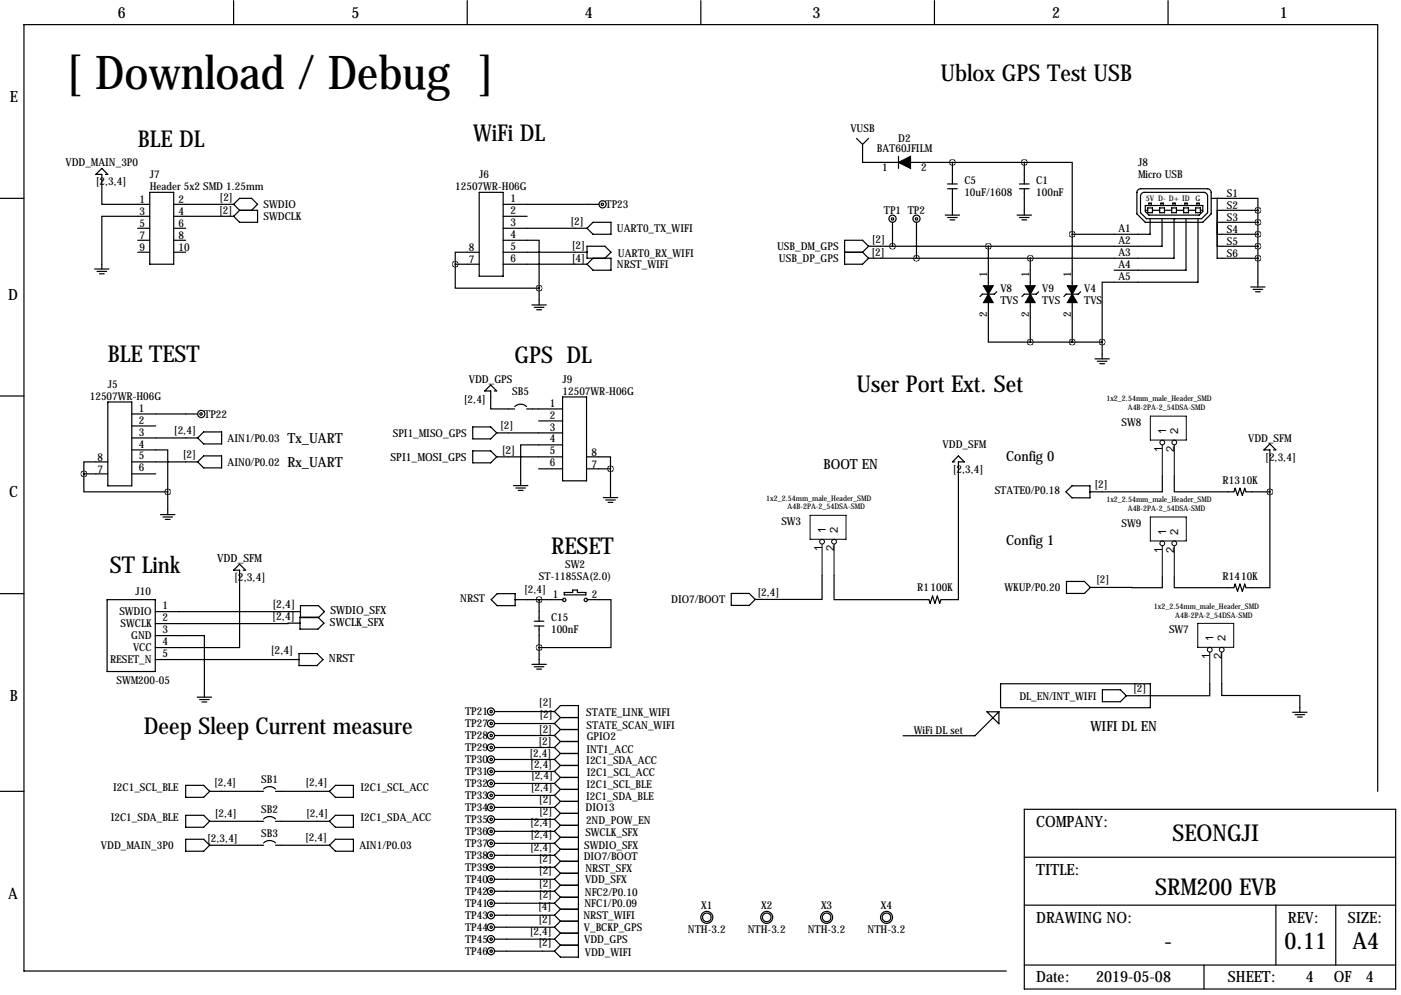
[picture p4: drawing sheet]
<svg xmlns="http://www.w3.org/2000/svg" width="297mm" height="211mm" viewBox="0 0 297 211" stroke-linecap="round" stroke-linejoin="round" font-family="sans-serif">
<g fill="none" stroke="#000" stroke-width=".25">
<path d="M49.5 .1v5.1M99.1 .1v5.1M148.6 .1v5.1M198.1 .1v5.1M247.6 .1v5.1M22.4 37h.5l-1.3-1.3-1.3 1.3h1.3v6.3h10.1M181.6 29.4l1.3 1.2M182.9 30.6v3.8h7.6M184.1 29.4l-1.2 1.2M190.5 33.2v2.5M193 34.4h24.2M200.9 39h2"/>
<path d="M201.9 34.4v4.6M216.2 39h2M217.2 34.4h10.1v15.3M217.2 34.4v4.6M0 42.1h5.1M20.1 57h3M20.6 57.5h2M21.1 58.1h1M29.2 48.4h2.5M29.2 50.9h2.5M29.2 53.5h2.5M31.7 45.9h-10.1v11.1"/>
<path d="M31.7 40.8h5.1v15.2h-5.1zM36.8 43.3h12.7M36.8 45.9h12.7M36.8 48.4h2.6M36.8 50.9h2.6M36.8 53.5h2.6M49.5 43.3l1.3-1.2h2.5l1.3 1.2-1.3 1.3M49.5 43.3l1.3 1.3M50.8 44.6h3.8v2.5h-3.8l-1.3-1.2M50.8 44.6l-1.3 1.3M96.5 56v5.1h17.8M96.5 56h5.1"/>
<path d="M101.6 53.5h-5.1v2.5M101.6 40.8h5.1v17.8h-5.1zM106.7 50.9h7.6v10.2M106.7 43.3h20.3M106.7 45.9h5.1M106.7 48.4h17.8M106.7 53.5h17.8M106.7 56h17.8M124.5 48.4l1.2-1.3h3.8v2.6h-3.8zM125.7 54.8l-1.2 1.2M128.3 54.8l1.2-1.3-1.2-1.3h-3.8v2.6h5v2.5h-3.8l-1.2-1.3M179.1 53.5h3.8"/>
<path d="M182.9 53.5l1.2 1.3M184.1 52.2l-1.2-1.3h-3.8v5.1h3.8l1.2-1.2M184.1 52.2l-1.2 1.3M189.2 47.1v5.1M194.3 47.1v7.7M200.4 45.6h3.1M200.9 40h2M200.9 46.1h2M201.4 46.6h1M201.9 40v5.6M209.5 52.2v8.4M215.6 45.6h3.1"/>
<path d="M216.2 40h2M216.2 46.1h2M216.7 46.6h1M217.2 40v5.6M218.4 54.8v5.8M227.3 49.7v10.9M241 40.8v4.6l1.8 1.7h12.2l1.8-1.7v-4.6M241 40.8a.81 .81 0 0 1 .8-.8h14.2a.82 .82 0 0 1 .8 .8M242.6 40.8h12.6a.82 .82 0 0 1 .8 .7v3.6l-1.2 1.3h-11.7l-1.3-1.3v-3.5a.81 .81 0 0 1 .8-.8M242.8 43.6h12.2v1.2l-.7 .8h-10.7l-.8-.8zM242.8 44.6h.5M243.3 44.1h1v1h-1z"/>
<path d="M243.6 43.6v-.5h.5v.5M243.8 46.4v3.3h-16.5M244.3 44.6h1.6M245.9 44.1h1v1h-1zM246.1 43.6v-.5h.5v.5M246.4 46.4v5.8h-62.3M246.9 44.6h1.5M248.4 44.1h1v1h-1zM248.7 43.6v-.5h.5v.5M248.9 46.4v8.4h-64.8M249.4 44.6h1.6M251 44.1h1v1h-1z"/>
<path d="M251.2 43.6v-.5h.5v.5M251.5 46.4v10.9h-15.3M252 44.6h1.5M253.5 44.1h1v1h-1zM253.7 43.6v-.5h.6v.5M254 46.4v13.4h-20.3v12.7M254.5 44.6h.5M256.8 42.1h9.9v2.5M258.1 44.6h8.6M258.1 47.1h8.6M258.1 49.7h8.6M258.1 52.2h8.6"/>
<path d="M258.1 42.1v12.7h8.6M266.7 44.6v16.2M112.8 64.7h3M113.3 65.2h2M113.8 65.7h1M114.3 61.1v3.6M209.5 64.1v8.4h8.9M211.3 61.9l-.5 .5h-2.5l-.5 .5M218.4 64.1v8.4M218.4 72.5h15.3M220.2 61.9l-.5 .5h-2.5l-.5 .5M227.3 64.1v8.4"/>
<path d="M229.1 61.9l-.5 .5h-2.5l-.5 .5M232.2 76.1h3M232.7 76.6h2M233.2 77.1h1M233.7 72.5v3.6M265.2 60.8h3M265.7 61.4h2M266.2 61.9h1M0 84h5.1M22.9 97.9h-5.1v2.6M22.9 85.2h5v17.8h-5zM27.9 95.4h7.7v8.9"/>
<path d="M27.9 87.8h14M27.9 90.3h5.1M27.9 92.9h14M27.9 97.9h14M43.2 91.6h3.8v2.5h-3.8l-1.3-1.2zM43.2 96.7h3.8v2.5h-3.8l-1.3-1.3zM100.2 90.5h3.8l1.3 1.3-1.3 1.3h-3.8zM100.2 95.6h3.8l1.3 1.3-1.3 1.2h-3.8zM104.8 82.9h.5l-1.3-1.3-1.2 1.3h1.2v3.8h5.1M105.3 91.8h14M105.3 96.9h14M109.1 86.2a1.78 1.78 0 0 1 2.5 0"/>
<path d="M111.7 86.7h7.6M114.2 89.2h5.1M114.2 99.4h5.1M119.3 94.3h-8.9v8.7M119.3 84.2h5.1v17.7h-5.1zM124.4 96.9h5v2.5M124.4 99.4h5M129.4 99.4v6.1M202.4 97.9h-.5l1.3-1.2 1.3 1.2h-1.3v29.2h-3.7l-.3 .8-.5-1.5-.5 1.5-.5-1.5-.5 1.5-.2-.8h-20.2v-5.1M270 95.4h.5l-1.3-1.3-1.2 1.3h1.2v8.9M17.8 100.5v3.8h17.8M17.8 100.5h5.1"/>
<path d="M27.9 100.5h5.1M34 109.1h3.1M34.5 109.6h2.1M35.1 110.1h1M35.6 104.3v4.8M108.9 103h3M109.4 103.5h2M109.9 104h1M127.9 105.5h3.1M128.4 106h2.1M128.9 106.5h1M227.3 103h3.8v2.6h-3.8l-1.3-1.3z"/>
<path d="M246.4 100.9v3.4h-15.3M249 100.9v3.4h12.6l.3-.8 .5 1.5 .5-1.5 .5 1.5 .5-1.5 .3 .8h5M269.2 104.3v20.3h-5l-.3-.8-.5 1.6-.5-1.6-.5 1.6-.5-1.6-.3 .8h-12.6v-2.3M0 125.9h5.1M22.7 127.1h10.2v15.3h-10.2zM32.9 134.8h10.4v13M32.9 129.7h30.8M32.9 139.8h30.5M51.6 120.9h.5l-1.3-1.3-1.3 1.3h1.3v16.4h-17.9M63.4 138.6h3.8l1.3 1.2-1.3 1.3h-3.8zM63.6 132.1l-30.7 .1M63.6 130.8h3.8l1.3 1.3-1.3 1.3h-3.8z"/>
<path d="M63.7 128.4h3.8l1.3 1.3-1.3 1.3h-3.8zM105.4 125.9h3.8v2.5h-3.8l-1.3-1.3zM109.2 127.1h10.2M113.3 131.7h2M113.3 132.7h2M114.3 127.1v4.6M114.3 132.7v8.2M119.6 125.6h1.8v-.5h1v.5h1.8v.5h-4.6zM124.5 127.1h5v10.2h-15.2M155 125.8h3.9l1.2 1.3-1.2 1.3h-3.9zM174.3 122v5.1h-14.2M226.1 123.3h3.8l1.3 1.3-1.3 1.2h-3.8z"/>
<path d="M246.4 122.3v2.3h-15.2M41.8 147.8h3.1M42.3 148.3h2M42.8 148.8h1M104.9 150.9h12.7M104.9 153.4h12.7M104.9 155.9h12.7M104.9 158.5h12.7M112.8 140.9h3M113.3 141.4h2M113.8 141.9h1M117.6 150.9l1.2 1.2"/>
<path d="M117.6 150.9l1.2-1.3h3.8v53.3h-3.8l-1.2-1.2M117.6 153.4l1.2 1.3M117.6 155.9l1.2 1.3M117.6 158.5l1.2 1.3M118.8 152.1h3.8M118.8 154.7h3.8M118.8 152.1l-1.2 1.3M118.8 157.2h3.8M118.8 154.7l-1.2 1.2M118.8 159.8h3.8M118.8 157.2l-1.2 1.3M118.8 159.8l-1.2 1.2"/>
<path d="M209.2 150.9h2.6v2.6zM211.8 150.9l-5.1 5.1h-15.2M212.1 145h31.8v5.1h-31.8zM233.7 146.2h3.8l1.3 1.3-1.3 1.3h-3.8zM256.5 144.9v2.6h-17.7M259 144.9v2.6h16.6v3.5M274.1 151h3M274.6 151.5h2M275.1 152h1M0 167.8h5.1M39.4 172.9h3.8l1.2 1.2-1.2 1.3h-3.8zM39.4 166.5h3.8l1.2 1.3-1.2 1.3h-3.8z"/>
<path d="M39.4 177.9h3.8l1.2 1.3-1.2 1.3h-3.8zM44.4 167.8h11.5M44.4 174.1h11.5M44.4 179.2h11.5M55.9 167.3a1.78 1.78 0 0 1 2.5 0M55.9 173.6a1.78 1.78 0 0 1 2.5 0M55.9 178.7a1.78 1.78 0 0 1 2.5 0M58.4 167.8h11.4M58.4 174.1h11.4M58.4 179.2h11.4M69.8 174.1l1.3-1.2h3.8v2.5h-3.8zM69.8 167.8l1.3-1.3h3.8v2.6h-3.8z"/>
<path d="M69.8 179.2l1.3-1.3h3.8v2.6h-3.8zM104.9 161h12.7M104.9 163.6h12.7M104.9 166.1h12.7M104.9 168.6h12.7M104.9 171.2h12.7M104.9 173.7h12.7M104.9 176.3h12.7M104.9 178.8h12.7M117.6 161l1.2 1.3M117.6 163.6l1.2 1.2M117.6 166.1l1.2 1.3"/>
<path d="M117.6 168.6l1.2 1.3M117.6 171.2l1.2 1.3M117.6 173.7l1.2 1.3M117.6 176.3l1.2 1.2M117.6 178.8l1.2 1.3M118.8 162.3h3.8M118.8 164.8h3.8M118.8 162.3l-1.2 1.3M118.8 167.4h3.8M118.8 164.8l-1.2 1.3M118.8 169.9h3.8M118.8 167.4l-1.2 1.2"/>
<path d="M118.8 172.5h3.8M118.8 169.9l-1.2 1.3M118.8 175h3.8M118.8 172.5l-1.2 1.2M118.8 177.5h3.8M118.8 175l-1.2 1.3M118.8 177.5l-1.2 1.3M217.2 171.6h78.7v38.1h-78.7zM292.1 167.8v-162.6h-287v200.7h208.3M104.9 181.3h12.7M104.9 183.9h12.7M104.9 186.4h12.7"/>
<path d="M104.9 191.5h12.7M104.9 189h12.7M104.9 194h12.7M104.9 196.6h12.7M104.9 199.1h12.7M117.6 183.9l1.2 1.3M117.6 181.3l1.2 1.3M117.6 186.4l1.2 1.3M117.6 189l1.2 1.2M117.6 191.5l1.2 1.3M117.6 194l1.2 1.3M117.6 196.6l1.2 1.3"/>
<path d="M117.6 199.1l1.2 1.3M118.8 180.1h3.8M118.8 185.2h3.8M118.8 182.6h3.8M118.8 182.6l-1.2 1.3M118.8 180.1l-1.2 1.2M118.8 187.7h3.8M118.8 185.2l-1.2 1.2M118.8 190.2h3.8M118.8 187.7l-1.2 1.3M118.8 192.8h3.8M118.8 190.2l-1.2 1.3"/>
<path d="M118.8 195.3h3.8M118.8 192.8l-1.2 1.2M118.8 197.9h3.8M118.8 195.3l-1.2 1.3M118.8 197.9l-1.2 1.2M217.2 191.9h78.7M217.2 181.8h78.7M270.5 191.9v12.7M283.2 191.9v12.7M104.9 201.7h12.7M118.8 200.4h3.8M118.8 200.4l-1.2 1.3"/>
<path d="M217.2 204.6h78.7M255.3 204.6v5.1"/>
<circle cx="127.7" cy="43.3" r=".25"/>
<circle cx="127.8" cy="43.3" r=".76"/>
<circle cx="189.2" cy="46.4" r=".76"/>
<circle cx="189.2" cy="46.4" r=".25"/>
<circle cx="194.3" cy="46.4" r=".76"/>
<circle cx="194.3" cy="46.4" r=".25"/>
<circle cx="42.6" cy="87.8" r=".25"/>
<circle cx="42.7" cy="87.8" r=".76"/>
<circle cx="119.6" cy="127.2" r=".36"/>
<circle cx="124.2" cy="127.2" r=".36"/>
<circle cx="104.1" cy="158.5" r=".76"/>
<circle cx="104.1" cy="155.9" r=".76"/>
<circle cx="104.1" cy="150.9" r=".76"/>
<circle cx="104.1" cy="153.4" r=".76"/>
<circle cx="104.1" cy="150.9" r=".25"/>
<circle cx="104.1" cy="155.9" r=".25"/>
<circle cx="104.1" cy="158.5" r=".25"/>
<circle cx="104.1" cy="153.4" r=".25"/>
<circle cx="104.1" cy="161" r=".76"/>
<circle cx="104.1" cy="171.2" r=".76"/>
<circle cx="104.1" cy="173.7" r=".76"/>
<circle cx="104.1" cy="178.8" r=".76"/>
<circle cx="104.1" cy="176.3" r=".76"/>
<circle cx="104.1" cy="166.1" r=".76"/>
<circle cx="104.1" cy="168.6" r=".76"/>
<circle cx="104.1" cy="163.6" r=".76"/>
<circle cx="104.1" cy="173.7" r=".25"/>
<circle cx="104.1" cy="178.8" r=".25"/>
<circle cx="104.1" cy="166.1" r=".25"/>
<circle cx="104.1" cy="161" r=".25"/>
<circle cx="104.1" cy="163.6" r=".25"/>
<circle cx="104.1" cy="171.2" r=".25"/>
<circle cx="104.1" cy="176.3" r=".25"/>
<circle cx="104.1" cy="168.6" r=".25"/>
<circle cx="104.1" cy="183.9" r=".76"/>
<circle cx="104.1" cy="199.1" r=".76"/>
<circle cx="104.1" cy="191.5" r=".76"/>
<circle cx="104.1" cy="194" r=".76"/>
<circle cx="104.1" cy="189" r=".76"/>
<circle cx="104.1" cy="186.4" r=".76"/>
<circle cx="104.1" cy="196.6" r=".76"/>
<circle cx="104.1" cy="181.3" r=".76"/>
<circle cx="104.1" cy="186.4" r=".25"/>
<circle cx="104.1" cy="191.5" r=".25"/>
<circle cx="104.1" cy="194" r=".25"/>
<circle cx="104.1" cy="183.9" r=".25"/>
<circle cx="104.1" cy="196.6" r=".25"/>
<circle cx="104.1" cy="199.1" r=".25"/>
<circle cx="104.1" cy="189" r=".25"/>
<circle cx="104.1" cy="181.3" r=".25"/>
<circle cx="149.9" cy="194.5" r="1.27"/>
<circle cx="149.9" cy="194.5" r=".91"/>
<circle cx="162.6" cy="194.5" r="1.27"/>
<circle cx="162.6" cy="194.5" r=".91"/>
<circle cx="175.3" cy="194.5" r="1.27"/>
<circle cx="175.3" cy="194.5" r=".91"/>
<circle cx="188" cy="194.5" r="1.27"/>
<circle cx="188" cy="194.5" r=".91"/>
<circle cx="104.1" cy="201.7" r=".76"/>
<circle cx="104.1" cy="201.7" r=".25"/>
</g>
<path d="M190.5 34.4l2.5-1.2v2.5zM208.5 60.6h2.1l-1.1 1.8zM209.5 62.4l1.1 1.7h-2.1zM217.4 60.6h2.1l-1.1 1.8zM218.4 62.4l1.1 1.7h-2.1zM226.3 60.6h2l-1 1.8zM227.3 62.4l1 1.7h-2z" fill="#000" stroke="#000" stroke-width=".25"/>
<g fill="none" stroke="#000" stroke-width=".21">
<path d="M243.9 88.2h7.6v5.1h-7.6zM246.4 94.3v6.6M249 94.3v6.6M171.8 109.3h7.6v5h-7.6zM174.3 115.4v6.6M176.8 115.4v6.6M243.9 109.6h7.6v5.1h-7.6zM246.4 115.7v6.6M249 115.7v6.6M253.9 132.2h7.7v5.1h-7.7zM256.5 138.3v6.6M259 138.3v6.6"/>
<circle cx="246.4" cy="93.8" r=".51"/>
<circle cx="249" cy="93.8" r=".51"/>
<circle cx="174.3" cy="114.8" r=".51"/>
<circle cx="176.8" cy="114.8" r=".51"/>
<circle cx="246.4" cy="115.2" r=".51"/>
<circle cx="249" cy="115.2" r=".51"/>
<circle cx="256.5" cy="137.8" r=".51"/>
<circle cx="259" cy="137.8" r=".51"/>
</g>
<path d="M96.5 56a.05 .05 0 0 0 .1 0 .05 .05 0 0 0-.1 0zM269.2 104.3a.05 .05 0 0 0 .1 0 .05 .05 0 0 0-.1 0zM35.5 104.3a.05 .05 0 0 0 .1 0 .05 .05 0 0 0-.1 0zM17.7 100.5a.05 .05 0 0 0 .1 0 .05 .05 0 0 0-.1 0zM194.3 54.8a.05 .05 0 0 0 .1 0 .05 .05 0 0 0-.1 0zM189.2 52.2a.05 .05 0 0 0 .1 0 .05 .05 0 0 0-.1 0zM218.4 72.5a.05 .05 0 0 0 .1 0 .05 .05 0 0 0-.1 0zM209.5 52.2a.05 .05 0 0 0 .1 0 .05 .05 0 0 0-.1 0zM218.4 54.8a.05 .05 0 0 0 .1 0 .05 .05 0 0 0-.1 0zM233.6 72.5a.05 .05 0 0 0 .1 0 .05 .05 0 0 0-.1 0zM217.1 34.4a.05 .05 0 0 0 .1 0 .05 .05 0 0 0-.1 0zM227.3 49.7a.05 .05 0 0 0 .1 0 .05 .05 0 0 0-.1 0zM227.3 72.5a.05 .05 0 0 0 .1 0 .05 .05 0 0 0-.1 0zM201.9 34.4a.05 .05 0 0 0 .1 0 .05 .05 0 0 0-.1 0zM129.4 99.4a.05 .05 0 0 0 .1 0 .05 .05 0 0 0-.1 0z" fill="#000" stroke="#000" stroke-width="1.3"/>
<text font-size="9.9" x="14" y="18.8">[ Download / Debug ]</text>
<g font-size="4.9">
<text x="199.4" y="17.1">Ublox GPS Test USB</text>
<text x="100.3" y="29.8">WiFi DL</text>
<text x="29.2" y="31.1">BLE DL</text>
<text x="22.9" y="76.8">BLE TEST</text>
<text x="109.1" y="77">GPS DL</text>
<text x="181.6" y="83.1">User Port Ext. Set</text>
<text x="116.8" y="117.4">RESET</text>
<text x="23.3" y="121.4">ST Link</text>
<text x="30.5" y="155.5">Deep Sleep Current measure</text>
<text x="248.6" y="178.4">SEONGJI</text>
<text x="245" y="189.8">SRM200 EVB</text>
<text x="246.8" y="201.3">-</text>
<text x="272.3" y="201.3">0.11</text>
<text x="286.7" y="201.3">A4</text>
</g>
<g font-size="3.3">
<text x="25" y="3.8">6</text>
<text x="74.5" y="3.8">5</text>
<text x="124" y="3.8">4</text>
<text x="172.3" y="3.8">3</text>
<text x="223.1" y="3.8">2</text>
<text x="271.3" y="3.8">1</text>
<text x="2.1" y="21.6">E</text>
<text x="1.7" y="63.5">D</text>
<text x="1.9" y="105.4">C</text>
<text x="2.1" y="148.6">B</text>
<text x="219.7" y="175.3">COMPANY:</text>
<text x="219.7" y="185.4">TITLE:</text>
<text x="1.7" y="190.5">A</text>
<text x="219.7" y="195.6">DRAWING NO:</text>
<text x="273.1" y="195.6">REV:</text>
<text x="285.8" y="195.6">SIZE:</text>
<text x="219.7" y="208.3">Date:</text>
<text x="232.4" y="208.3">2019-05-08</text>
<text x="260.4" y="208.3">SHEET:</text>
<text x="276.9" y="208.3">4</text>
<text x="282.8" y="208.3">OF</text>
<text x="289.6" y="208.3">4</text>
</g>
<g font-size="3">
<text x="61" y="93.9">Tx_UART</text>
<text x="61" y="99">Rx_UART</text>
<text x="174.6" y="99.5">BOOT EN</text>
<text x="213.4" y="97.7">Config 0</text>
<text x="213.4" y="115.5">Config 1</text>
<text x="231.2" y="154.9">WIFI DL EN</text>
</g>
<g font-size="2.4">
<text x="246.4" y="95.8" transform="rotate(-90 246.4 95.8)">1</text>
<text x="247.2" y="92" transform="rotate(-90 247.2 92)">1</text>
<text x="249" y="95.8" transform="rotate(-90 249 95.8)">2</text>
<text x="249.8" y="92" transform="rotate(-90 249.8 92)">2</text>
<text x="82.8" y="97.7">SPI1_MOSI_GPS</text>
<text x="106.4" y="96.3">[2]</text>
<text x="175.1" y="113.1" transform="rotate(-90 175.1 113.1)">1</text>
<text x="177.6" y="113.1" transform="rotate(-90 177.6 113.1)">2</text>
<text x="247.2" y="113.4" transform="rotate(-90 247.2 113.4)">1</text>
<text x="249.8" y="113.4" transform="rotate(-90 249.8 113.4)">2</text>
<text x="46" y="119.2">VDD_SFM</text>
<text x="174.3" y="116.8" transform="rotate(-90 174.3 116.8)">1</text>
<text x="176.8" y="116.8" transform="rotate(-90 176.8 116.8)">2</text>
<text x="246.4" y="117.2" transform="rotate(-90 246.4 117.2)">1</text>
<text x="249" y="117.2" transform="rotate(-90 249 117.2)">2</text>
<text x="49.6" y="123.3">[2,3,4]</text>
<text x="57.7" y="131.5">[2,4]</text>
<text x="57.8" y="129">[2,4]</text>
<text x="70.1" y="130.3">SWDIO_SFX</text>
<text x="70" y="132.7">SWCLK_SFX</text>
<text x="257.3" y="136" transform="rotate(-90 257.3 136)">1</text>
<text x="259.8" y="136" transform="rotate(-90 259.8 136)">2</text>
<text x="57.4" y="138.7">[2,4]</text>
<text x="69.7" y="140.4">NRST</text>
<text x="256.5" y="139.7" transform="rotate(-90 256.5 139.7)">1</text>
<text x="259" y="139.7" transform="rotate(-90 259 139.7)">2</text>
</g>
<g font-size="2.3">
<text x="180.3" y="28.1">VUSB</text>
<text x="13.9" y="35.2">VDD_MAIN_3P0</text>
<text x="185.9" y="32.2">BAT60JFILM</text>
<text x="190.5" y="30.2">D2</text>
<text x="241.3" y="35.2">J8</text>
<text x="20.3" y="39.3">[2,3,4]</text>
<text x="31.7" y="37.8">J7</text>
<text x="31.7" y="40.3">Header 5x2 SMD 1.25mm</text>
<text x="96.5" y="40.3">12507WR-H06G</text>
<text x="101.6" y="37.8">J6</text>
<text x="187" y="36.3">1</text>
<text x="195.3" y="36.3">2</text>
<text x="204.5" y="39">C5</text>
<text x="204.5" y="41.6">10uF/1608</text>
<text x="219.7" y="39">C1</text>
<text x="219.7" y="41.6">100nF</text>
<text x="241.3" y="37.8">Micro USB</text>
<text x="260.1" y="41.8">S1</text>
<text x="29.5" y="43.1">1</text>
<text x="29.5" y="45.6">3</text>
<text x="37.8" y="45.6">4</text>
<text x="37.8" y="43.1">2</text>
<text x="46.5" y="45.4">[2]</text>
<text x="46.6" y="42.6">[2]</text>
<text x="55.9" y="44.1">SWDIO</text>
<text x="55.9" y="46.7">SWDCLK</text>
<text x="108.2" y="42.8">1</text>
<text x="108.2" y="45.4">2</text>
<text x="108.2" y="47.9">3</text>
<text x="120.9" y="47.6">[2]</text>
<text x="128.4" y="44.1">TP23</text>
<text x="187.4" y="45.4">TP1 TP2</text>
<text x="260.1" y="44.3">S2</text>
<text x="260.1" y="46.9">S3</text>
<text x="29.5" y="48.1">5</text>
<text x="29.5" y="50.7">7</text>
<text x="29.5" y="53.2">9</text>
<text x="37.8" y="53.2">10</text>
<text x="37.8" y="50.7">8</text>
<text x="37.8" y="48.1">6</text>
<text x="99.4" y="53.2">8</text>
<text x="108.2" y="50.4">4</text>
<text x="108.2" y="53">5</text>
<text x="121.3" y="52.7">[2]</text>
<text x="130.8" y="49.2">UART0_TX_WIFI</text>
<text x="164.8" y="53">USB_DM_GPS</text>
<text x="184.8" y="51.5">[2]</text>
<text x="237.1" y="49.2">A1</text>
<text x="237.1" y="51.7">A2</text>
<text x="260.1" y="49.4">S4</text>
<text x="260.1" y="52">S5</text>
<text x="99.4" y="55.8">7</text>
<text x="108.2" y="55.5">6</text>
<text x="121.2" y="55.6">[4]</text>
<text x="130.8" y="56.8">NRST_WIFI</text>
<text x="131" y="54.4">UART0_RX_WIFI</text>
<text x="165.1" y="55.6">USB_DP_GPS</text>
<text x="184.8" y="54.3">[2]</text>
<text x="209.3" y="58.8" transform="rotate(-90 209.3 58.8)">1</text>
<text x="218.2" y="58.8" transform="rotate(-90 218.2 58.8)">1</text>
<text x="227.1" y="58.8" transform="rotate(-90 227.1 58.8)">1</text>
<text x="237.1" y="54.2">A3</text>
<text x="237.1" y="56.8">A4</text>
<text x="237.1" y="59.3">A5</text>
<text x="260.1" y="54.5">S6</text>
<text x="212.1" y="61.9">V8</text>
<text x="212.1" y="64.4">TVS</text>
<text x="221" y="61.9">V9</text>
<text x="221" y="64.4">TVS</text>
<text x="229.9" y="61.9">V4</text>
<text x="229.9" y="64.4">TVS</text>
<text x="209.3" y="67.1" transform="rotate(-90 209.3 67.1)">2</text>
<text x="218.2" y="67.1" transform="rotate(-90 218.2 67.1)">2</text>
<text x="227.1" y="67.1" transform="rotate(-90 227.1 67.1)">2</text>
<text x="22.9" y="82.2">J5</text>
<text x="99.4" y="81.2">VDD_GPS</text>
<text x="108.6" y="83.7">SB5</text>
<text x="119.3" y="81.2">J9</text>
<text x="119.3" y="83.7">12507WR-H06G</text>
<text x="19" y="84.8">12507WR-H06G</text>
<text x="29.5" y="87.3">1</text>
<text x="29.5" y="89.8">2</text>
<text x="43.3" y="88.6">TP22</text>
<text x="98.4" y="85.4">[2,4]</text>
<text x="116.6" y="86.2">1</text>
<text x="116.6" y="88.7">2</text>
<text x="29.5" y="92.3">3</text>
<text x="29.5" y="94.9">4</text>
<text x="36.9" y="92.1">[2,4]</text>
<text x="48.3" y="93.7">AIN1/P0.03</text>
<text x="83.3" y="92.6">SPI1_MISO_GPS</text>
<text x="106" y="91">[2]</text>
<text x="116.6" y="91.3">3</text>
<text x="116.6" y="93.8">4</text>
<text x="199.9" y="94.9">VDD_SFM</text>
<text x="237.8" y="90.3">SW8</text>
<text x="264.6" y="93.7">VDD_SFM</text>
<text x="20.7" y="97.7">8</text>
<text x="20.7" y="100.2">7</text>
<text x="29.5" y="97.4">5</text>
<text x="29.5" y="100">6</text>
<text x="38.7" y="97">[2]</text>
<text x="48.3" y="98.7">AIN0/P0.02</text>
<text x="116.6" y="96.4">5</text>
<text x="116.6" y="98.9">6</text>
<text x="125.4" y="96.6">8</text>
<text x="125.4" y="99.2">7</text>
<text x="202" y="100.3">[2,3,4]</text>
<text x="268.3" y="97.7">[2,3,4]</text>
<text x="210.9" y="104.8">STATE0/P0.18</text>
<text x="232.1" y="103.6">[2]</text>
<text x="259.2" y="102.5">R1310K</text>
<text x="165.7" y="111.4">SW3</text>
<text x="237.8" y="111.7">SW9</text>
<text x="111.1" y="125.8">[2,4]</text>
<text x="114.3" y="122.9">ST-1185SA(2.0)</text>
<text x="119.8" y="120.3">SW2</text>
<text x="194.4" y="125.4">R1100K</text>
<text x="213" y="125.4">WKUP/P0.20</text>
<text x="232.4" y="123.6">[2]</text>
<text x="259.2" y="122.9">R1410K</text>
<text x="25.3" y="130.5">SWDIO</text>
<text x="28.7" y="126.1">J10</text>
<text x="34.4" y="129.2">1</text>
<text x="34.4" y="131.7">2</text>
<text x="97.6" y="127.7">NRST</text>
<text x="116.8" y="131.8">C15</text>
<text x="117.2" y="126.9">1</text>
<text x="125.5" y="126.9">2</text>
<text x="142.3" y="127.9">DIO7/BOOT</text>
<text x="160.6" y="126.3">[2,4]</text>
<text x="25.6" y="133">SWCLK</text>
<text x="27.8" y="135.6">GND</text>
<text x="34.4" y="134.3">3</text>
<text x="34.4" y="136.8">4</text>
<text x="116.8" y="134.3">100nF</text>
<text x="247.9" y="134.3">SW7</text>
<text x="23.3" y="140.6">RESET_N</text>
<text x="28.2" y="138.1">VCC</text>
<text x="34.4" y="139.3">5</text>
<text x="24.7" y="145">SWM200-05</text>
<text x="114.3" y="149.8">[2]</text>
<text x="216.1" y="148.3">DL_EN/INT_WIFI</text>
<text x="240.3" y="146.8">[2]</text>
<text x="98.6" y="151.7">TP21</text>
<text x="98.6" y="154.2">TP27</text>
<text x="114.3" y="155.3">[2]</text>
<text x="114.4" y="152.3">[2]</text>
<text x="124.3" y="151.8">STATE_LINK_WIFI</text>
<text x="124.4" y="154.5">STATE_SCAN_WIFI</text>
<text x="193.8" y="155.5">WiFi DL set</text>
<text x="98.6" y="156.8">TP28</text>
<text x="98.6" y="159.3">TP29</text>
<text x="98.6" y="161.8">TP30</text>
<text x="112.3" y="160.5">[2,4]</text>
<text x="114.2" y="157.9">[2]</text>
<text x="124.3" y="162">I2C1_SDA_ACC</text>
<text x="124.4" y="159.7">INT1_ACC</text>
<text x="124.4" y="156.9">GPIO2</text>
<text x="24" y="167.8">I2C1_SCL_BLE</text>
<text x="45.4" y="166.8">[2,4]</text>
<text x="55.4" y="166">SB1</text>
<text x="64.8" y="166.7">[2,4]</text>
<text x="76.5" y="167.8">I2C1_SCL_ACC</text>
<text x="98.6" y="164.4">TP31</text>
<text x="98.6" y="166.9">TP32</text>
<text x="112.4" y="162.9">[2,4]</text>
<text x="112.5" y="167.6">[2,4]</text>
<text x="112.6" y="165.1">[2,4]</text>
<text x="124.4" y="167">I2C1_SCL_BLE</text>
<text x="124.4" y="164.5">I2C1_SCL_ACC</text>
<text x="45.5" y="173.2">[2,4]</text>
<text x="55.4" y="172.4">SB2</text>
<text x="64.9" y="173.3">[2,4]</text>
<text x="98.6" y="169.5">TP33</text>
<text x="98.6" y="172">TP34</text>
<text x="114.3" y="170.2">[2]</text>
<text x="114.3" y="172.7">[2]</text>
<text x="124.2" y="172">DIO13</text>
<text x="124.3" y="169.7">I2C1_SDA_BLE</text>
<text x="23.5" y="174.1">I2C1_SDA_BLE</text>
<text x="43.9" y="178.5">[2,3,4]</text>
<text x="55.4" y="177.5">SB3</text>
<text x="64.7" y="178.4">[2,4]</text>
<text x="76.5" y="174.1">I2C1_SDA_ACC</text>
<text x="98.6" y="174.5">TP35</text>
<text x="98.6" y="177.1">TP36</text>
<text x="98.6" y="179.6">TP37</text>
<text x="112.4" y="175.2">[2,4]</text>
<text x="112.5" y="177.7">[2,4]</text>
<text x="123.9" y="180">SWDIO_SFX</text>
<text x="124.1" y="177.3">SWCLK_SFX</text>
<text x="124.3" y="174.8">2ND_POW_EN</text>
<text x="21.4" y="180">VDD_MAIN_3P0</text>
<text x="76.2" y="180">AIN1/P0.03</text>
<text x="98.6" y="182.2">TP38</text>
<text x="98.6" y="184.7">TP39</text>
<text x="112.4" y="180.4">[2,4]</text>
<text x="114.2" y="182.9">[2]</text>
<text x="114.3" y="185.3">[2]</text>
<text x="123.7" y="182.3">DIO7/BOOT</text>
<text x="124.1" y="184.8">NRST_SFX</text>
<text x="98.6" y="187.2">TP40</text>
<text x="98.6" y="189.8">TP42</text>
<text x="114.3" y="188">[2]</text>
<text x="114.3" y="190.5">[2]</text>
<text x="124" y="189.9">NFC2/P0.10</text>
<text x="124.1" y="187.2">VDD_SFX</text>
<text x="98.6" y="192.3">TP41</text>
<text x="98.6" y="194.9">TP43</text>
<text x="98.6" y="197.4">TP44</text>
<text x="114.1" y="193">[4]</text>
<text x="114.2" y="195.6">[2]</text>
<text x="123.7" y="194.9">NRST_WIFI</text>
<text x="123.8" y="197.3">V_BCKP_GPS</text>
<text x="123.9" y="192.4">NFC1/P0.09</text>
<text x="145.8" y="197.8">NTH-3.2</text>
<text x="148.7" y="192.7">X1</text>
<text x="158.5" y="197.8">NTH-3.2</text>
<text x="161.4" y="192.7">X2</text>
<text x="171.2" y="197.8">NTH-3.2</text>
<text x="174.1" y="192.7">X3</text>
<text x="183.9" y="197.8">NTH-3.2</text>
<text x="186.8" y="192.7">X4</text>
<text x="98.6" y="199.9">TP45</text>
<text x="98.6" y="202.5">TP46</text>
<text x="112.3" y="198.1">[2,4]</text>
<text x="114.2" y="200.6">[2]</text>
<text x="123.9" y="199.9">VDD_GPS</text>
<text x="124" y="202.7">VDD_WIFI</text>
</g>
<g font-size="1.6">
<text x="242.9" y="42.6">5V D- D+ ID G</text>
<text x="234.6" y="85.1">1x2_2.54mm_male_Header_SMD</text>
<text x="239.1" y="87">A4B-2PA-2_54DSA-SMD</text>
<text x="162.5" y="106.1">1x2_2.54mm_male_Header_SMD</text>
<text x="234.6" y="106.5">1x2_2.54mm_male_Header_SMD</text>
<text x="167" y="108">A4B-2PA-2_54DSA-SMD</text>
<text x="239.1" y="108.4">A4B-2PA-2_54DSA-SMD</text>
<text x="244.6" y="129">1x2_2.54mm_male_Header_SMD</text>
<text x="249.2" y="130.9">A4B-2PA-2_54DSA-SMD</text>
</g>
</svg>
